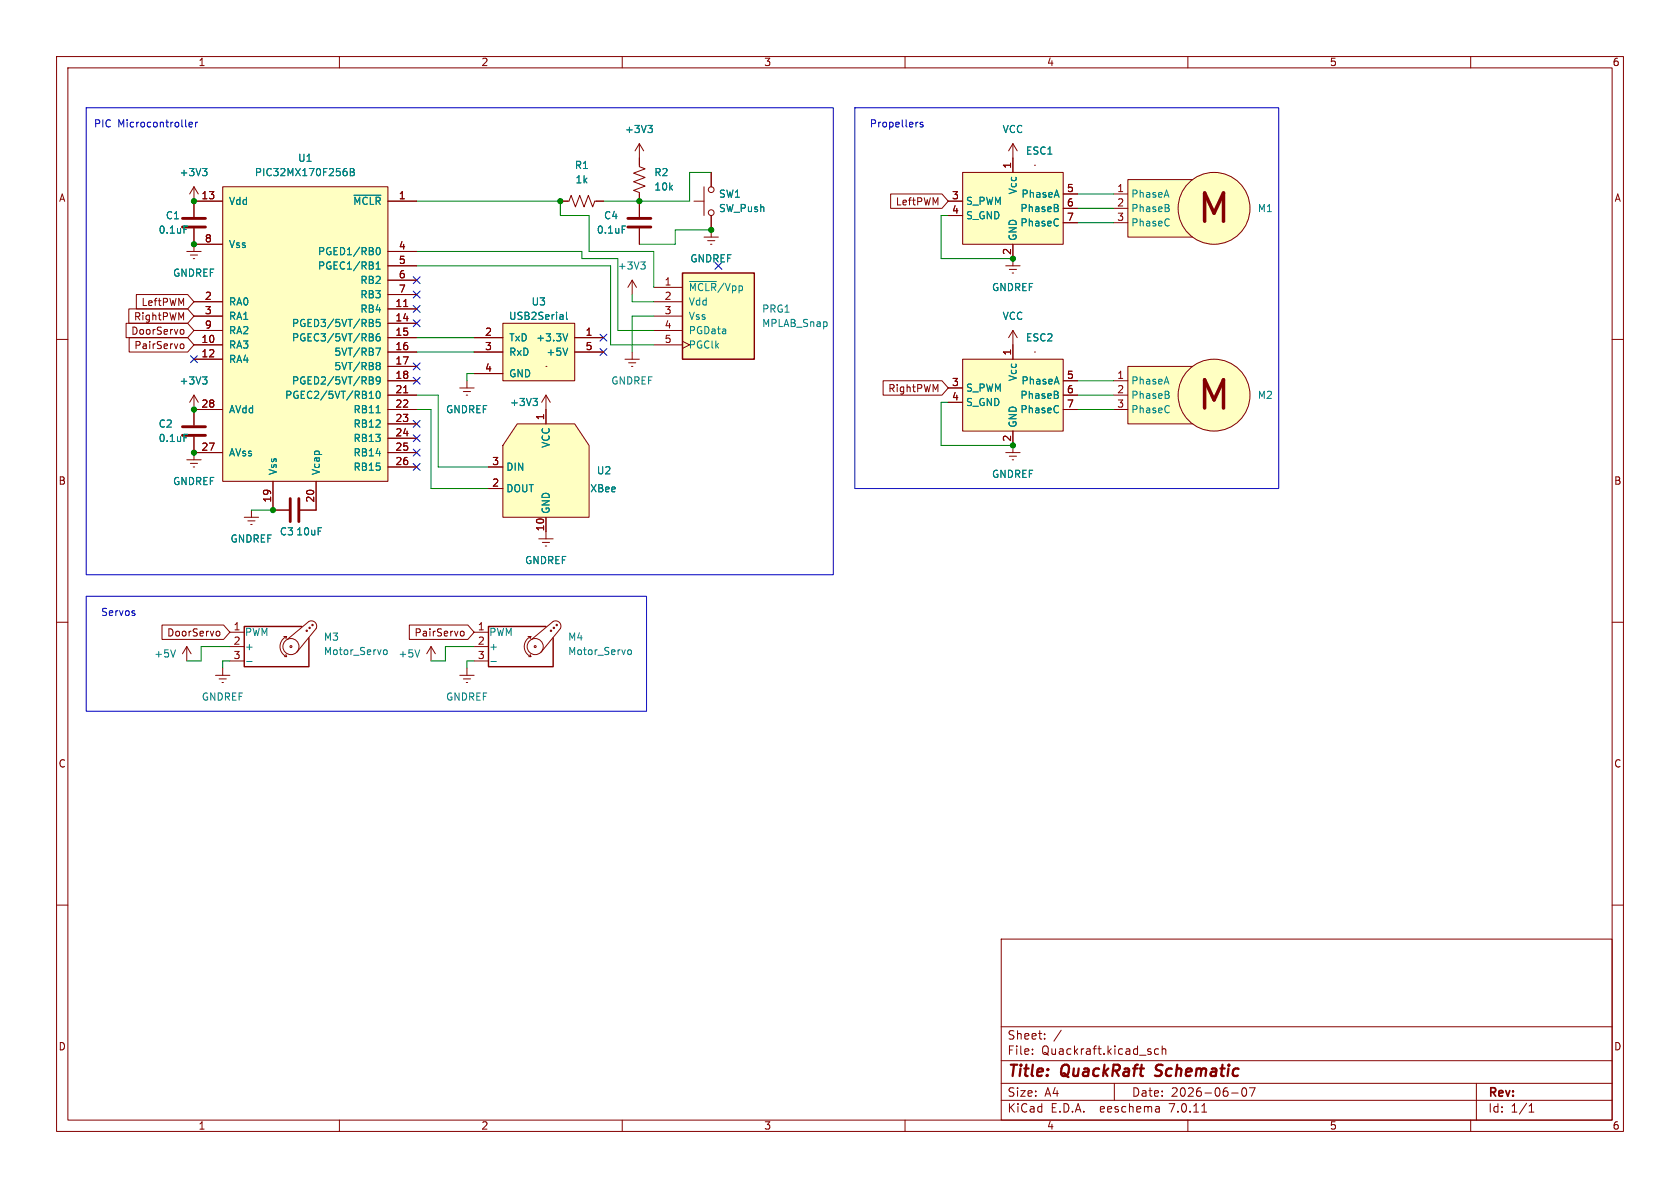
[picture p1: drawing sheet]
<svg xmlns="http://www.w3.org/2000/svg" width="297mm" height="210mm" viewBox="0 0 297 210" stroke-linecap="round" stroke-linejoin="round" font-family="sans-serif">
<g fill="none" stroke="#840000" stroke-width=".18">
<path d="M10 10h277v190h-277zM12 12h273v186h-273zM60 10v2M110 10v2M160 10v2M210 10v2M260 10v2M113 27.9v1.6l1 .3-2 .8 2 .8-2 .7 2 .8-2 .8 1 .3v1.6M179.1 25.4v2.5M179.1 25.4l-.8 1.3M179.1 25.4l.7 1.3M10 60h2"/>
<path d="M177.8 47h2.5M178.4 47.6h1.3M178.9 48.3h.3M179.1 58.4l-.8 1.3M179.1 45.7v1.3M179.1 58.4v5.1M179.1 58.4l.7 1.3M285 60h2M167.6 68.6h2.6M167.6 71.1h2.6M170.2 63.5h17.8v12.7h-17.8zM179.1 76.2v3.8"/>
<path d="M182.9 62.2h.1M188 67.3h2.5M188 69.9h2.5M188 72.4h2.5M95.2 95.3h2.6M95.9 95.9h1.3M96.4 96.5h.2M96.5 94v1.3M177.8 80h2.5M178.4 80.6h1.3M178.9 81.3h.3M10 110h2"/>
<path d="M33 114.3l-.7 1.3M33 114.3v2.5M33 114.3l.8 1.3M38.1 119.4h2.5M39.4 118.1v1.3M285 110h2M38.7 120h1.3M39.2 120.7h.3M10 160h2M285 160h2M177 166h108v32h-108zM60 198v2"/>
<path d="M110 198v2M160 198v2M177 194.5h108M177 191.5h108M177 187.5h108M177 181.5h108M182.5 186.3v.1M182.5 185.5v.1M184.7 183.6v.1M184.7 182.8v.1M187.6 182.1l-1.3 2M197 191.5v3"/>
<path d="M204.8 185.5l-.4-.1-.3 .3v.4l.1 .2h.6M204.9 195.7l.1 .9M205 196.5l-.2 .1M205 196h-.2M205.5 185.5l.2-.1 .3 .1 .1 .9M205.5 184.9v1.5M210 198v2M212.5 196.6h.8M217.7 193.2h1.2M219.7 192.4l.2-.1a.81 .81 0 0 1 .6 .6 .81 .81 0 0 1-.3 .8l-.2 .1a.81 .81 0 0 1-.3-1.4zM220.9 192.3h1l-.7 1.5M260 198v2"/>
<path d="M261 191.5v6.5M270.3 196.6h.9M270.3 195.5l.4-.4v1.5"/>
</g>
<path d="M204.2 190.1l.2 .1M204.5 188.4l-.2 .4 .1 .2" fill="none" stroke="#840000" stroke-width=".4"/>
<g fill="#ffffc2" stroke="#ffffc2" stroke-width=".18">
<path d="M170.2 63.5h17.8v12.7h-17.8z"/>
<circle cx="214.6" cy="36.8" r="6.3"/>
</g>
<path d="M187 69.8l.1 .2-.1 .4M187 69.3v.3M31 114.9l-.4 1.2" fill="none" stroke="#008484" stroke-width=".18"/>
<path d="M199.4 31.8h11.4v10.1h-11.4z" fill="#ffffc2"/>
<g fill="none" stroke="#840000" stroke-width=".18">
<path d="M196.8 34.3h2.6M196.8 36.8h2.6M196.8 39.4h2.6M210.8 31.8h-11.4v10.1h11.4"/>
<circle cx="214.6" cy="36.8" r="6.3"/>
</g>
<path d="M206.6 36.8l.1 .2-.1 .3M206.6 36.3v.3" fill="none" stroke="#008484" stroke-width=".18"/>
<circle cx="214.6" cy="69.8" r="6.3" fill="#ffffc2" stroke="#ffffc2" stroke-width=".18"/>
<path d="M199.4 64.8h11.4v10.1h-11.4z" fill="#ffffc2"/>
<g fill="none" stroke="#840000" stroke-width=".18">
<path d="M34.3 33v2.6h5.1M34.3 33l-.8 1.3M34.3 33l.8 1.3M39.4 33h29.2v52.1h-29.2zM68.6 35.6h5.1M99.1 35.6h1.5l.4-1.1 .7 2.1 .8-2.1 .8 2.1 .7-2.1 .8 2.1 .4-1h1.5M113 25.4v2.5M113 35.6v2.8M113 25.4l-.7 1.3M113 25.4l.8 1.3M122.7 35.6h1.8M124.5 33v5.1"/>
<path d="M125.7 30.5v2.5M125.7 38.1v3.8M167.6 35.6h2.6M167.6 38.1h2.6M170.2 30.5h17.8v12.7h-17.8zM179.1 27.9v2.6M182.9 29.2h.1M188 34.3h2.5M188 36.8h2.5M188 39.4h2.5M33 44.5h2.6M33.7 45.1h1.2"/>
<path d="M34.2 45.7h.2M34.3 53.3h5.1M34.3 55.9h5.1M34.3 58.4h5.1M39.4 43.2h-5.1v1.3M68.6 59.7h5.1M68.6 44.5h5.1M68.6 54.6h5.1M68.6 57.2h5.1M68.6 47h5.1M68.6 49.5h5.1M68.6 52.1h5.1"/>
<path d="M71.4 54.2h.7M83.8 59.7h5.1M88.9 57.2h12.7v10.1h-12.7zM101.6 59.7h5.1M111.8 49.5l-.8 1.3M111.8 49.5v2.6M111.8 49.5l.7 1.3M113 40.4v2.8M115.6 50.8h5M115.6 53.3h5M115.6 55.9h5M115.6 58.4h5"/>
<path d="M124.5 41.9h2.5M125.1 42.5h1.3M125.6 43.2h.3M179.1 43.2v2.5M34.3 72.4h5.1M34.3 63.5h5.1M34.3 61h5.1M34.3 69.9l-.8 1.2M34.3 69.9v5.3M34.3 77.2v4.1M34.3 69.9l.8 1.2M68.6 67.3h5.1"/>
<path d="M68.6 69.9h5.1M68.6 72.4h5.1M68.6 64.8h5.1M68.6 62.2h5.1M68.6 74.9h5.1M68.6 77.5h5.1M71.4 69.4h.7M83.8 62.2h5.1M83.8 66h5.1M96.5 64.8h.1M96.5 69.9l-.7 1.2M96.5 69.9v2.5"/>
<path d="M96.5 69.9l.8 1.2M101.6 62.2h5.1M110.5 63.5h2.5M111.1 64.1h1.3M111.6 64.8h.3M111.8 62.2v1.3M115.6 61h5M120.6 60.3l1.3 .7-1.3 .6M196.8 67.3h2.6M196.8 69.9h2.6M196.8 72.4h2.6M210.8 64.8h-11.4v10.1h11.4"/>
<path d="M33 81.3h2.6M33.7 81.9h1.2M34.2 82.6h.2M34.3 80h5.1M48.3 85.1v5.1h2.8M55.9 85.1v5.1h-2.8M68.6 80h5.1M68.6 82.6h5.1M40.6 111.8h2.6M40.6 114.3h2.6M40.6 116.8h2.6M50.2 112.5h.5"/>
<path d="M50.3 116.1h.4M50.5 115.7l.2 .4M50.7 112.5a1.93 1.93 0 0 0-1.2 1.8 1.93 1.93 0 0 0 1.2 1.8M50.7 112.5l-.2 .4M50.8 113l3.8-3.1a.94 .94 0 0 1 1.1 .1 .94 .94 0 0 1 .2 1.1l-3.4 4.2M76.2 114.3l-.8 1.3M76.2 114.3v2.5M76.2 114.3l.8 1.3M81.3 119.4h2.5M82.5 118.1v1.3M83.8 111.8h2.6M83.8 114.3h2.6"/>
<path d="M83.8 116.8h2.6M93.3 112.5h.6M93.5 116.1h.4M93.7 115.7l.2 .4M93.9 112.5a1.93 1.93 0 0 0-1.2 1.8 1.93 1.93 0 0 0 1.2 1.8M93.9 112.5l-.2 .4M94 113l3.8-3.1a.94 .94 0 0 1 1.1 .1 .94 .94 0 0 1 .2 1.1l-3.5 4.2M81.9 120h1.3M82.4 120.7h.3"/>
<circle cx="125.7" cy="37.6" r=".51"/>
<circle cx="125.7" cy="33.5" r=".51"/>
<circle cx="214.6" cy="69.8" r="6.3"/>
<circle cx="51.4" cy="114.3" r=".18"/>
<circle cx="51.4" cy="114.3" r="1.42"/>
<circle cx="54.2" cy="111.5" r=".13"/>
<circle cx="54.7" cy="111" r=".13"/>
<circle cx="55.2" cy="110.5" r=".13"/>
<circle cx="94.6" cy="114.3" r=".18"/>
<circle cx="94.6" cy="114.3" r="1.42"/>
<circle cx="97.4" cy="111.5" r=".13"/>
<circle cx="97.9" cy="111" r=".13"/>
<circle cx="98.4" cy="110.5" r=".13"/>
</g>
<g fill="none" stroke="#008484" stroke-width=".18">
<path d="M35.8 29.8h.8l-.4 .5M36.3 30.3l.3 .2v.3l-.3 .3M61 29.8h.3M61.1 30.3l.3 .2v.3l-.3 .3M61.9 29.8h.5l.2 .2-.2 .4 .2 .1 .1 .3-.3 .3h-.5zM61.9 30.4h.5M62.6 34.5h4.7M110 39.9h.6M114.5 22.2h.8l-.4 .5M115.1 22.7l.2 .2v.3l-.2 .2M187 36.8l.1 .2-.1 .3M187 36.3v.3"/>
<path d="M65.7 56.5l.3 .2-.3 .4 .3 .1v.3l-.2 .2h-.5M65.7 59l.3 .2-.3 .4 .3 .1v.3l-.2 .3h-.5M66.5 47.6h.7M66.5 46.7l.4-.4v1.3M66.6 44l.2-.2a.68 .68 0 0 1 .4 .6 .68 .68 0 0 1-.4 .6l-.2-.2M67.1 59l-.4 .1a.86 .86 0 0 0 0 1.2l.5-.2v-.4l-.2-.2h-.4l-.1 .2M67.2 56.5h-.6l-.1 .6 .2-.2 .4 .1 .1 .2v.4l-.2 .1-.5-.1M99.5 55.7v.8M99.5 56.4l-.1 .1M99.5 55.9l-.1 .1M100.1 55.2v1.1l.2 .2M100.4 59l-.5 1.3"/>
<path d="M113.3 46.3h.8l-.5 .5M113.8 46.8l.3 .2v.3l-.3 .3M121.9 49.8h4.8M32.5 76.8h.6M35.8 66.6h.8l-.4 .5M36.3 67.1l.3 .2v.3l-.3 .3M65.3 70.4h.7M65.4 69.5l.2-.3v1.2M65.7 66.6l.3 .3-.3 .3 .3 .1v.3l-.2 .3h-.5M66.4 61.5h.9l-.6 1.3M66.5 73h.7M66.6 69.3l.2-.1a.68 .68 0 0 1 .4 .6 .68 .68 0 0 1-.4 .6l-.2-.1-.1-.4z"/>
<path d="M66.7 64.1h.3l.2 .2-.2 .3M66.7 64.6h.3M67 64.6l.2 .3v.2l-.1 .2h-.4M67.2 67.2l-.2 .2-.4-.1-.1-.1 .1-.5 .4-.1 .2 .1a.84 .84 0 0 1-.3 1.2h-.3M94.2 70.4h.8l-.4 .5M94.8 70.9l.2 .3v.3l-.2 .2M100.4 61.5l-.5 1.3M206.6 69.8l.1 .2-.1 .4M206.6 69.3v.3M43.6 116.9h1M67.8 115.1l.2-.2h.3l.1 .2-.1 .6h-.3l-.2-.2M74.2 114.9l-.4 1.2"/>
<path d="M86.8 116.9h1M111 115.1l.2-.2h.3l.1 .2-.1 .6h-.3l-.2-.2"/>
</g>
<g fill="#ffffc2" stroke="#ffffc2" stroke-width=".18">
<path d="M170.2 30.5h17.8v12.7h-17.8z"/>
<path d="M120.6 48.3h12.7v15.2h-12.7z"/>
<path d="M88.9 57.2h12.7v10.1h-12.7z"/>
<path d="M39.4 33h29.2v52.1h-29.2z"/>
</g>
<path d="M120.6 48.3h12.7v15.2h-12.7zM53.3 110.7h-10.1v7.2h11.4v-5.1M96.5 110.7h-10.1v7.2h11.4v-5.1" fill="none" stroke="#840000" stroke-width=".25"/>
<path d="M111 38.6h4.1M111 40.1h4.1M32.3 77h4M32.3 75.4h4M51.3 88.1v4.1M52.8 88.1v4.1" fill="none" stroke="#840000" stroke-width=".51"/>
<path d="M91.4 74.9h10.2l2.5 3.8v12.7h-15.2v-12.7z" fill="#ffffc2"/>
<g fill="none" stroke="#840000" stroke-width=".18">
<path d="M39.4 35.6h-5.1v2.8M68.6 35.6h5.1M99.1 35.6h1.2M105.4 35.6h1.3M113 27.9v1.3M113 34.3v4.1M125.7 30.5v2.5M125.7 38.1v2.5M157.5 34.3h9l1.1 1.3-1.1 1.2h-9zM167.6 35.6h2.6M167.6 38.1h2.6M179.1 27.9v2.6"/>
<path d="M188 34.3h2.5M188 36.8h2.5M188 39.4h2.5M22.3 57.1h10.9l1.1 1.3-1.1 1.3h-10.9zM22.8 54.6h10.4l1.1 1.3-1.1 1.3h-10.4zM22.8 59.7h10.4l1.1 1.3-1.1 1.2h-10.4zM24.1 52.1h9.1l1.1 1.2-1.1 1.3h-9.1zM32.1 58.2l.3 .1 .1 .2v.5l-.4 .1M34.3 40.4v2.8h5.1M34.3 53.3h5.1M34.3 55.9h5.1M34.3 58.4h5.1"/>
<path d="M68.6 59.7h5.1M68.6 54.6h5.1M68.6 57.2h5.1M68.6 44.5h5.1M68.6 47h5.1M68.6 49.5h5.1M68.6 52.1h5.1M71.4 54.2h.7M83.8 59.7h5.1M101.6 59.7h5.1M113 40.4v2.8M179.1 43.2v2.5"/>
<path d="M31.9 60.9l.4-.1 .2 .2-.1 .6h-.3l-.2-.1M34.3 77.2v2.8h5.1M34.3 61h5.1M34.3 63.5h5.1M39.4 72.4h-5.1v2.8M68.6 69.9h5.1M68.6 62.2h5.1M68.6 64.8h5.1M68.6 67.3h5.1M68.6 72.4h5.1M68.6 74.9h5.1M68.6 77.5h5.1"/>
<path d="M71.4 69.4h.7M81.3 68.6h2.5M81.9 69.2h1.3M82.4 69.9h.3M82.5 67.3v1.3M83.8 62.2h5.1M83.8 66h5.1M91.4 74.9h10.2l2.5 3.8v12.7h-15.2v-12.7zM96.5 72.4v2.5M101.6 62.2h5.1M156.1 67.3h10.4l1.1 1.3-1.1 1.3h-10.4zM167.6 68.6h2.6"/>
<path d="M167.6 71.1h2.6M179.1 61v2.5M179.1 76.2v2.5M188 69.9h2.5M188 67.3h2.5M188 72.4h2.5M43.2 91.4h2.5M43.8 92.1h1.3M44.3 92.7h.3M44.4 90.2v1.2M48.3 85.1v5.1h2.8M55.9 85.1v5.1h-2.8"/>
<path d="M68.6 82.6h5.1M68.6 80h5.1M86.4 86.4h2.5M86.4 82.6h2.5M96.5 91.4v2.6M28.6 110.5h10.9l1.1 1.3-1.1 1.2h-10.9zM38.4 111.6h.3l.2 .2-.1 .5-.4 .1M72.4 110.5h10.3l1.1 1.3-1.1 1.2h-10.3zM81.4 111.7l.4-.1 .2 .2-.1 .6h-.3l-.2-.1"/>
</g>
<path d="M32.3 38.6h4M32.3 40.1h4" fill="none" stroke="#840000" stroke-width=".51"/>
<g fill="none" stroke="#008484" stroke-width=".18">
<path d="M32.5 39.9h.6M35.8 29.8h.8l-.4 .5M36.3 30.3l.3 .2v.3l-.3 .3M61 29.8h.3M61.1 30.3l.3 .2v.3l-.3 .3M61.9 29.8h.5l.2 .2-.2 .4 .2 .1 .1 .3-.3 .3h-.5zM61.9 30.4h.5M62.6 34.5h4.7M110 39.9h.6M114.5 22.2h.8l-.4 .5M115.1 22.7l.2 .2v.3l-.2 .2M187 36.8l.1 .2-.1 .3"/>
<path d="M187 36.3v.3M65.7 56.5l.3 .2-.3 .4 .3 .1v.3l-.2 .2h-.5M65.7 59l.3 .2-.3 .4 .3 .1v.3l-.2 .3h-.5M66.5 47.6h.7M66.5 46.7l.4-.4v1.3M66.6 44l.2-.2a.68 .68 0 0 1 .4 .6 .68 .68 0 0 1-.4 .6l-.2-.2M67.1 59l-.4 .1a.86 .86 0 0 0 0 1.2l.5-.2v-.4l-.2-.2h-.4l-.1 .2M67.2 56.5h-.6l-.1 .6 .2-.2 .4 .1 .1 .2v.4l-.2 .1-.5-.1M99.5 55.7v.8M99.5 56.4l-.1 .1M99.5 55.9l-.1 .1M100.1 55.2v1.1l.2 .2"/>
<path d="M100.4 59l-.5 1.3M32.5 76.8h.6M35.8 66.6h.8l-.4 .5M36.3 67.1l.3 .2v.3l-.3 .3M65.3 70.4h.7M65.4 69.5l.2-.3v1.2M65.7 66.6l.3 .3-.3 .3 .3 .1v.3l-.2 .3h-.5M66.4 61.5h.9l-.6 1.3M66.5 73h.7M66.6 69.3l.2-.1a.68 .68 0 0 1 .4 .6 .68 .68 0 0 1-.4 .6l-.2-.1-.1-.4zM66.7 64.1h.3l.2 .2-.2 .3M66.7 64.6h.3"/>
<path d="M67 64.6l.2 .3v.2l-.1 .2h-.4M67.2 67.2l-.2 .2-.4-.1-.1-.1 .1-.5 .4-.1 .2 .1a.84 .84 0 0 1-.3 1.2h-.3M94.2 70.4h.8l-.4 .5M94.8 70.9l.2 .3v.3l-.2 .2M100.4 61.5l-.5 1.3M187 69.8l.1 .2-.1 .4M187 69.3v.3"/>
</g>
<path d="M15.2 19.1h132.1v82.5h-132.1zM151.1 19.1h75v67.3h-75zM33.4 22l.6-.1v-.2l-.4-.1-.2 .2 .1 .6h.5M34.6 21.6v.8M34.9 21.6l-.3 .2M162.2 21.6h.1M163.1 21.7l-.3-.1-.1 .2v.2l.4 .1v.3h-.4M15.2 105.4h99.1v20.3h-99.1zM23.8 108.4v.3" fill="none" stroke="#0000c2" stroke-width=".18"/>
<g fill="none" stroke="#008400" stroke-width=".18">
<path d="M73.7 35.6h25.4v2.5h5v6.4h11.5v6.3M125.7 30.5h-3.8v5.1h-15.2M167.6 38.1h-1.2v7.6h12.7M190.5 34.3h6.3M190.5 39.4h6.3M190.5 36.8h6.3M73.7 44.5h29.2v1.2h6.3v12.7h6.4M73.7 47h34.2v14h7.7M73.7 59.7h10.1M111.8 52.1v1.2h3.8M115.6 55.9h-3.8v6.3M125.7 40.6h-6.3v2.6h-6.4"/>
<path d="M73.7 72.4h2.5v14h10.2M73.7 69.9h3.8v12.7h8.9M73.7 62.2h10.1M83.8 66h-1.3v1.3M167.6 71.1h-1.2v7.6h12.7M190.5 72.4h6.3M190.5 69.9h6.3M190.5 67.3h6.3M44.4 90.2h3.9M40.6 114.3h-5v2.5h-2.6M40.6 116.8h-1.2v1.3M83.8 114.3h-5.1v2.5h-2.5"/>
<path d="M83.8 116.8h-1.3v1.3"/>
</g>
<g fill="none" stroke="#000084" stroke-width=".18">
<path d="M73.1 48.9l1.2 1.2M73.1 54l1.2 1.2M73.1 51.5l1.2 1.2M73.1 56.5l1.2 1.3M74.3 48.9l-1.2 1.2M74.3 54l-1.2 1.2M74.3 51.5l-1.2 1.2M74.3 56.5l-1.2 1.3M106.1 59.1l1.2 1.2M107.3 59.1l-1.2 1.2M126.4 46.4l1.2 1.2M127.6 46.4l-1.2 1.2"/>
<path d="M33.7 62.9l1.2 1.2M34.9 62.9l-1.2 1.2M73.1 74.3l1.2 1.2M73.1 76.9l1.2 1.2M73.1 66.7l1.2 1.2M73.1 79.4l1.2 1.2M73.1 64.2l1.2 1.2M74.3 74.3l-1.2 1.2M74.3 76.9l-1.2 1.2M74.3 66.7l-1.2 1.2M74.3 79.4l-1.2 1.2M74.3 64.2l-1.2 1.2"/>
<path d="M106.1 61.6l1.2 1.2M107.3 61.6l-1.2 1.2M73.1 81.9l1.2 1.3M74.3 81.9l-1.2 1.3"/>
</g>
<g fill="#008400" stroke="#008400" stroke-width=".18">
<circle cx="113" cy="35.6" r=".46"/>
<circle cx="99.1" cy="35.6" r=".46"/>
<circle cx="48.3" cy="90.2" r=".46"/>
<circle cx="34.3" cy="43.2" r=".46"/>
<circle cx="34.3" cy="35.6" r=".46"/>
<circle cx="34.3" cy="72.4" r=".46"/>
<circle cx="34.3" cy="80" r=".46"/>
<circle cx="125.7" cy="40.6" r=".46"/>
<circle cx="179.1" cy="45.7" r=".46"/>
<circle cx="179.1" cy="78.7" r=".46"/>
</g>
<g font-size="7" fill="#840000">
<text x="211.3" y="40.3">M</text>
<text x="211.3" y="73.3">M</text>
</g>
<g font-size="2.8" fill="#840000">
<text x="178" y="190.9">Title:</text>
<text x="187.7" y="190.9">QuackRaft</text>
<text x="205.1" y="190.9">Schematic</text>
</g>
<g font-size="2.1" fill="#840000">
<text x="178" y="184">Sheet:</text>
<text x="178" y="186.7">File:</text>
<text x="184.1" y="186.7">Quackraft.kicad_sch</text>
<text x="178" y="196.9">KiCad</text>
<text x="178" y="194.1">Size:</text>
<text x="184.7" y="194.1">A4</text>
<text x="185.7" y="196.9">E.D.A.</text>
<text x="194.6" y="196.9">eeschema</text>
<text x="200" y="194.1">Date:</text>
<text x="207" y="196.9">7.0.11</text>
<text x="207" y="194.1">2026-06-07</text>
<text x="263" y="194.3">Rev:</text>
<text x="263" y="196.9">Id:</text>
<text x="267.1" y="196.9">1/1</text>
</g>
<g font-size="1.8" fill="#840000">
<text x="35" y="11.9">1</text>
<text x="85" y="11.9">2</text>
<text x="135" y="11.9">3</text>
<text x="185" y="11.9">4</text>
<text x="235" y="11.9">5</text>
<text x="285" y="11.9">6</text>
<text x="178.8" y="29.9" transform="rotate(-90 178.8 29.9)">1</text>
<text x="10.3" y="35.9">A</text>
<text x="35.5" y="35.3">13</text>
<text x="70.4" y="35.3">1</text>
<text x="168.2" y="35.3">3</text>
<text x="188.5" y="34">5</text>
<text x="197.4" y="34">1</text>
<text x="285.3" y="35.9">A</text>
<text x="158.3" y="36.5">LeftPWM</text>
<text x="168.2" y="37.8">4</text>
<text x="188.5" y="36.6">6</text>
<text x="188.5" y="39.1">7</text>
<text x="197.4" y="36.6">2</text>
<text x="197.4" y="39.1">3</text>
<text x="36.1" y="42.9">8</text>
<text x="70.4" y="44.2">4</text>
<text x="70.4" y="46.7">5</text>
<text x="178.8" y="45.2" transform="rotate(-90 178.8 45.2)">2</text>
<text x="36.1" y="53.1">2</text>
<text x="70.4" y="49.3">6</text>
<text x="70.4" y="51.8">7</text>
<text x="117.4" y="50.5">1</text>
<text x="117.4" y="53.1">2</text>
<text x="23.1" y="59.4">DoorServo</text>
<text x="23.6" y="56.8">RightPWM</text>
<text x="24.9" y="54.3">LeftPWM</text>
<text x="36.1" y="55.6">3</text>
<text x="36.1" y="58.2">9</text>
<text x="69.8" y="54.4">11</text>
<text x="69.8" y="56.9">14</text>
<text x="69.8" y="59.4">15</text>
<text x="85.7" y="59.4">2</text>
<text x="103.4" y="59.4">1</text>
<text x="117.4" y="55.6">3</text>
<text x="117.4" y="58.2">4</text>
<text x="23.6" y="61.9">PairServo</text>
<text x="35.5" y="60.7">10</text>
<text x="35.5" y="63.2">12</text>
<text x="69.8" y="62">16</text>
<text x="69.8" y="64.5">17</text>
<text x="85.7" y="62">3</text>
<text x="85.7" y="65.8">4</text>
<text x="103.4" y="62">5</text>
<text x="117.4" y="60.7">5</text>
<text x="178.8" y="62.9" transform="rotate(-90 178.8 62.9)">1</text>
<text x="69.8" y="67.1">18</text>
<text x="69.8" y="69.6">21</text>
<text x="156.9" y="69.5">RightPWM</text>
<text x="168.2" y="68.3">3</text>
<text x="168.2" y="70.9">4</text>
<text x="188.5" y="67.1">5</text>
<text x="188.5" y="69.6">6</text>
<text x="197.4" y="67.1">1</text>
<text x="197.4" y="69.6">2</text>
<text x="35.5" y="72.1">28</text>
<text x="69.8" y="72.1">22</text>
<text x="69.8" y="74.7">23</text>
<text x="69.8" y="77.2">24</text>
<text x="96.3" y="74.4" transform="rotate(-90 96.3 74.4)">1</text>
<text x="188.5" y="72.1">7</text>
<text x="197.4" y="72.1">3</text>
<text x="35.5" y="79.8">27</text>
<text x="69.8" y="79.8">25</text>
<text x="69.8" y="82.3">26</text>
<text x="86.9" y="82.3">3</text>
<text x="178.8" y="78.2" transform="rotate(-90 178.8 78.2)">2</text>
<text x="10.3" y="85.9">B</text>
<text x="48" y="88.9" transform="rotate(-90 48 88.9)">19</text>
<text x="55.6" y="88.9" transform="rotate(-90 55.6 88.9)">20</text>
<text x="86.9" y="86.1">2</text>
<text x="285.3" y="85.9">B</text>
<text x="96.3" y="94" transform="rotate(-90 96.3 94)">10</text>
<text x="29.5" y="112.7">DoorServo</text>
<text x="41.2" y="111.5">1</text>
<text x="73.2" y="112.7">PairServo</text>
<text x="84.4" y="111.5">1</text>
<text x="41.2" y="114">2</text>
<text x="41.2" y="116.6">3</text>
<text x="84.4" y="114">2</text>
<text x="84.4" y="116.6">3</text>
<text x="10.3" y="135.9">C</text>
<text x="285.3" y="135.9">C</text>
<text x="10.3" y="185.9">D</text>
<text x="285.3" y="185.9">D</text>
<text x="35" y="199.9">1</text>
<text x="85" y="199.9">2</text>
<text x="135" y="199.9">3</text>
<text x="185" y="199.9">4</text>
<text x="235" y="199.9">5</text>
<text x="285" y="199.9">6</text>
</g>
<g font-size="1.8" fill="#0000c2">
<text x="16.5" y="22.6">PIC</text>
<text x="20.8" y="22.6">Microcontroller</text>
<text x="153.7" y="22.6">Propellers</text>
<text x="17.8" y="109">Servos</text>
</g>
<g font-size="1.8" fill="#008484">
<text x="110.4" y="23.7">+3V3</text>
<text x="177.2" y="23.7">VCC</text>
<text x="52.6" y="28.8">U1</text>
<text x="181.3" y="27.5">ESC1</text>
<text x="31.6" y="31.3">+3V3</text>
<text x="45" y="31.3">PIC32MX170F256B</text>
<text x="101.5" y="30.1">R1</text>
<text x="101.6" y="32.6">1k</text>
<text x="115.6" y="31.3">R2</text>
<text x="115.6" y="33.9">10k</text>
<text x="127" y="35.2">SW1</text>
<text x="179.9" y="34.5" transform="rotate(-90 179.9 34.5)">Vcc</text>
<text x="180.5" y="35.2">PhaseA</text>
<text x="199.9" y="35.2">PhaseA</text>
<text x="27.9" y="41.5">0.1uF</text>
<text x="29.2" y="39">C1</text>
<text x="40.4" y="36.4">Vdd</text>
<text x="62.3" y="36.4">~{MCLR}</text>
<text x="105.4" y="41.5">0.1uF</text>
<text x="106.7" y="39">C4</text>
<text x="127" y="37.7">SW_Push</text>
<text x="170.7" y="36.4">S_PWM</text>
<text x="170.7" y="39">S_GND</text>
<text x="180.3" y="37.7">PhaseB</text>
<text x="180.3" y="40.2">PhaseC</text>
<text x="199.9" y="37.7">PhaseB</text>
<text x="199.9" y="40.2">PhaseC</text>
<text x="222.3" y="37.7">M1</text>
<text x="40.4" y="44">Vss</text>
<text x="56.1" y="45.3">PGED1/RB0</text>
<text x="56.1" y="47.9">PGEC1/RB1</text>
<text x="109.1" y="47.9">+3V3</text>
<text x="121.9" y="46.6">GNDREF</text>
<text x="179.9" y="42.7" transform="rotate(-90 179.9 42.7)">GND</text>
<text x="30.5" y="49.1">GNDREF</text>
<text x="63.6" y="50.4">RB2</text>
<text x="63.6" y="52.9">RB3</text>
<text x="121.7" y="51.7">~{MCLR}/Vpp</text>
<text x="175.3" y="51.7">GNDREF</text>
<text x="40.4" y="54.2">RA0</text>
<text x="40.4" y="56.7">RA1</text>
<text x="40.4" y="59.3">RA2</text>
<text x="51.5" y="58">PGED3/5VT/RB5</text>
<text x="63.6" y="55.5">RB4</text>
<text x="89.9" y="56.7">USB2Serial</text>
<text x="93.9" y="54.2">U3</text>
<text x="121.7" y="54.2">Vdd</text>
<text x="121.7" y="56.7">Vss</text>
<text x="121.7" y="59.3">PGData</text>
<text x="134.6" y="55.5">PRG1</text>
<text x="134.6" y="58">MPLAB_Snap</text>
<text x="177.2" y="56.7">VCC</text>
<text x="40.4" y="61.8">RA3</text>
<text x="40.4" y="64.4">RA4</text>
<text x="51.5" y="60.6">PGEC3/5VT/RB6</text>
<text x="59" y="63.1">5VT/RB7</text>
<text x="59" y="65.6">5VT/RB8</text>
<text x="89.9" y="60.6">TxD</text>
<text x="89.9" y="63.1">RxD</text>
<text x="94.7" y="60.6">+3.3V</text>
<text x="96.5" y="63.1">+5V</text>
<text x="121.7" y="61.8">PGClk</text>
<text x="181.3" y="60.6">ESC2</text>
<text x="31.6" y="68.2">+3V3</text>
<text x="50.3" y="70.7">PGEC2/5VT/RB10</text>
<text x="51.5" y="68.2">PGED2/5VT/RB9</text>
<text x="89.9" y="66.9">GND</text>
<text x="90.1" y="72">+3V3</text>
<text x="108" y="68.2">GNDREF</text>
<text x="170.7" y="69.4">S_PWM</text>
<text x="170.7" y="72">S_GND</text>
<text x="179.9" y="67.5" transform="rotate(-90 179.9 67.5)">Vcc</text>
<text x="180.3" y="70.7">PhaseB</text>
<text x="180.5" y="68.2">PhaseA</text>
<text x="199.9" y="68.2">PhaseA</text>
<text x="199.9" y="70.7">PhaseB</text>
<text x="222.3" y="70.7">M2</text>
<text x="27.9" y="75.8">C2</text>
<text x="40.4" y="73.3">AVdd</text>
<text x="62.4" y="73.3">RB11</text>
<text x="62.4" y="75.8">RB12</text>
<text x="78.8" y="73.3">GNDREF</text>
<text x="179.9" y="75.7" transform="rotate(-90 179.9 75.7)">GND</text>
<text x="180.3" y="73.3">PhaseC</text>
<text x="199.9" y="73.3">PhaseC</text>
<text x="27.9" y="78.3">0.1uF</text>
<text x="40.4" y="80.9">AVss</text>
<text x="62.4" y="78.3">RB13</text>
<text x="62.4" y="80.9">RB14</text>
<text x="62.4" y="83.4">RB15</text>
<text x="89.4" y="83.4">DIN</text>
<text x="97.4" y="79.3" transform="rotate(-90 97.4 79.3)">VCC</text>
<text x="30.5" y="86">GNDREF</text>
<text x="49.1" y="84.1" transform="rotate(-90 49.1 84.1)">Vss</text>
<text x="56.7" y="84.1" transform="rotate(-90 56.7 84.1)">Vcap</text>
<text x="89.4" y="87.2">DOUT</text>
<text x="104.2" y="87.2">XBee</text>
<text x="105.4" y="84">U2</text>
<text x="175.3" y="84.7">GNDREF</text>
<text x="49.4" y="94.8">C3</text>
<text x="52.3" y="94.8">10uF</text>
<text x="97.4" y="90.9" transform="rotate(-90 97.4 90.9)">GND</text>
<text x="40.7" y="96.1">GNDREF</text>
<text x="92.7" y="99.9">GNDREF</text>
<text x="43.2" y="112.6">PWM</text>
<text x="57.2" y="113.5">M3</text>
<text x="86.4" y="112.6">PWM</text>
<text x="100.3" y="113.5">M4</text>
<text x="27.2" y="116.4">+5V</text>
<text x="43.2" y="115.2">+</text>
<text x="57.2" y="116">Motor_Servo</text>
<text x="70.4" y="116.4">+5V</text>
<text x="86.4" y="115.2">+</text>
<text x="100.3" y="116">Motor_Servo</text>
<text x="35.6" y="124.1">GNDREF</text>
<text x="78.8" y="124.1">GNDREF</text>
</g>
</svg>
